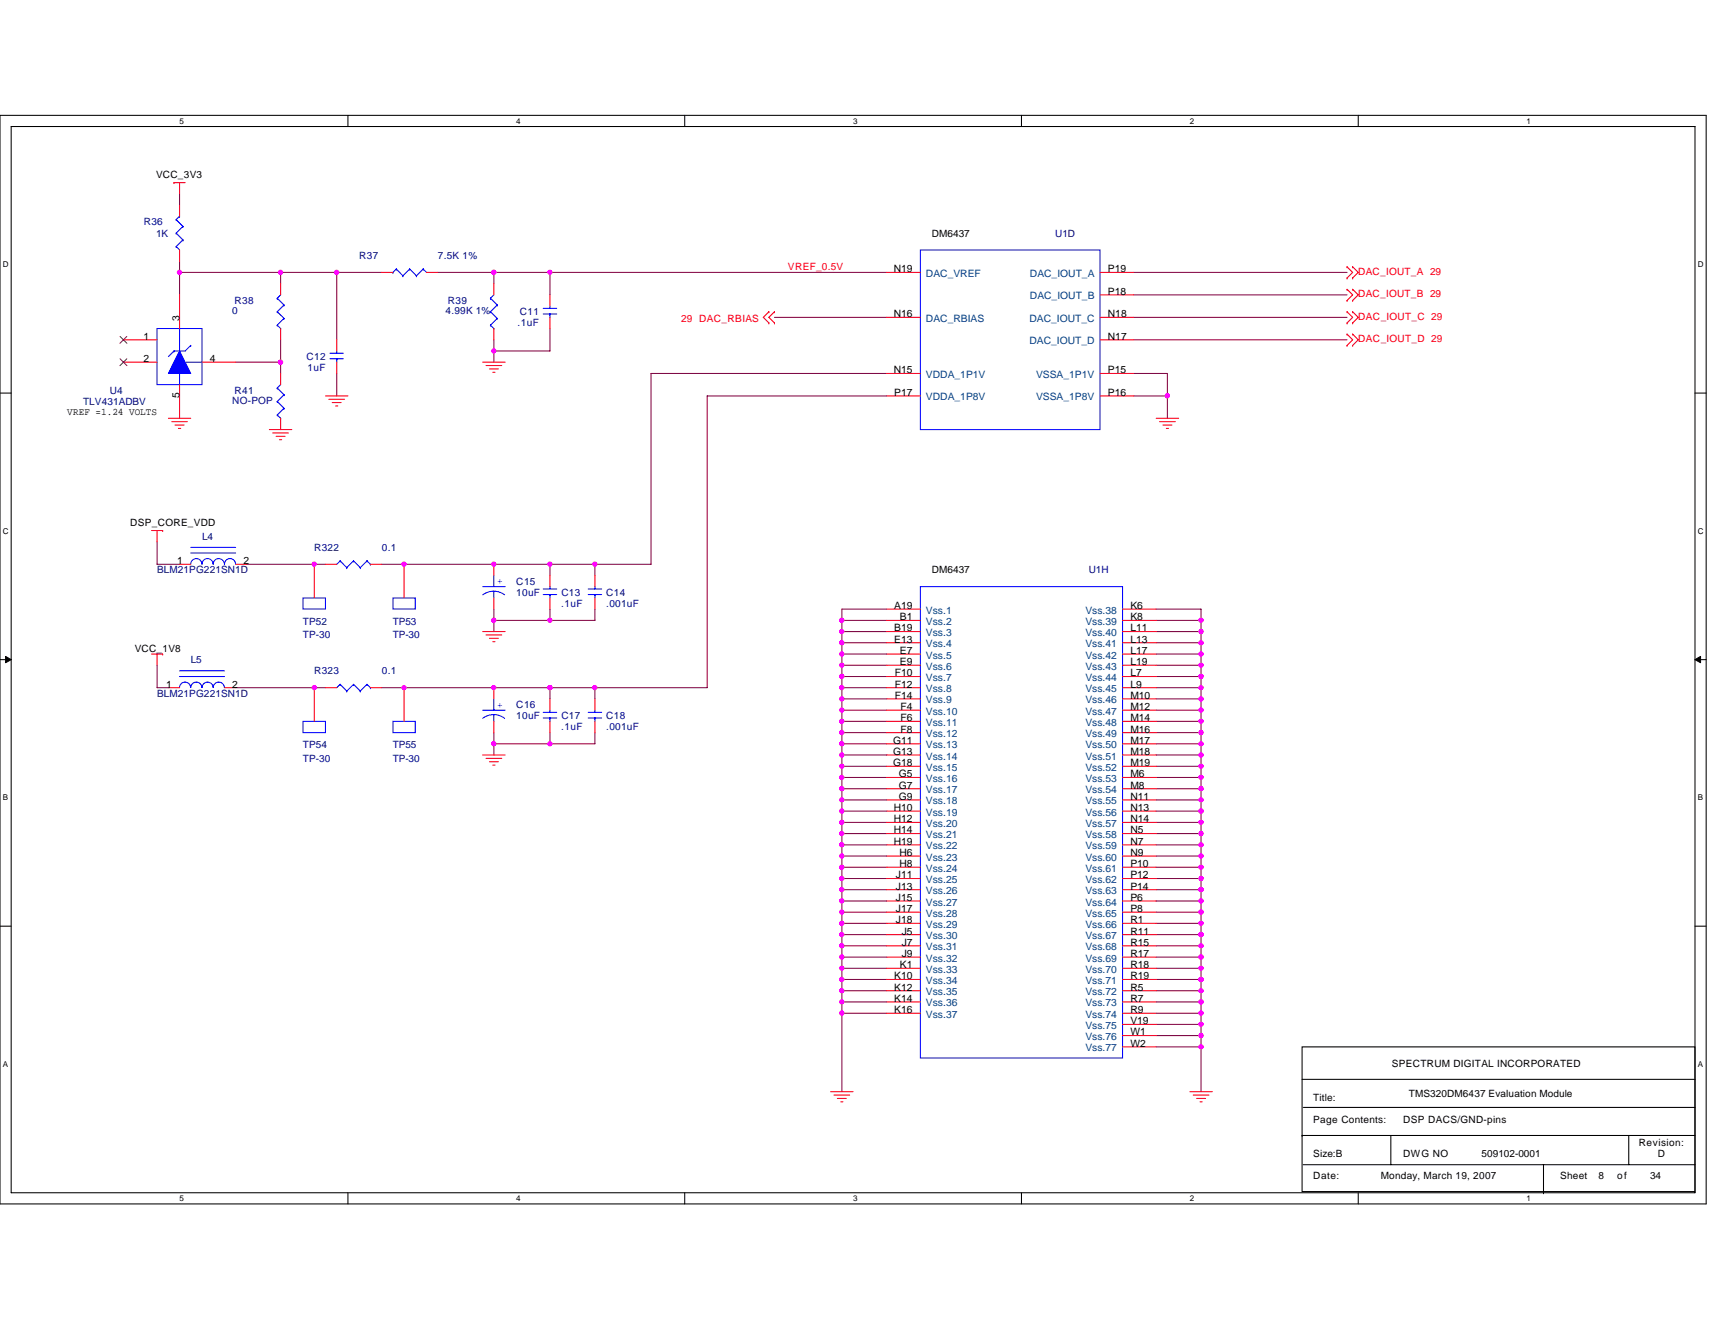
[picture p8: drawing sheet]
<svg xmlns="http://www.w3.org/2000/svg" width="279mm" height="216mm" viewBox="0 0 279 216" stroke-linecap="round" stroke-linejoin="round" font-family="sans-serif">
<path d="M0 18.8h278v177.4h-278zM1.8 20.6h274.3v173.8h-274.3z" fill="none" stroke="#000" stroke-width=".17"/>
<g fill="#fff">
<path d="M29.3 19h.7v1.4h-.7z"/>
<path d="M29.3 194.5h.7v1.5h-.7z"/>
</g>
<path d="M56.7 18.8v1.8M56.7 194.4v1.8" fill="none" stroke="#000" stroke-width=".17"/>
<g fill="#fff">
<path d="M84.1 19h.7v1.4h-.7z"/>
<path d="M84.1 194.5h.7v1.5h-.7z"/>
</g>
<path d="M111.5 18.8v1.8M111.5 194.4v1.8" fill="none" stroke="#000" stroke-width=".17"/>
<g fill="#fff">
<path d="M139 19h.7v1.4h-.7z"/>
<path d="M139 194.5h.7v1.5h-.7z"/>
</g>
<path d="M166.4 18.8v1.8M166.4 194.4v1.8" fill="none" stroke="#000" stroke-width=".17"/>
<g fill="#fff">
<path d="M193.8 19h.8v1.4h-.8z"/>
<path d="M193.8 194.5h.8v1.5h-.8z"/>
</g>
<path d="M221.3 18.8v1.8M221.3 194.4v1.8" fill="none" stroke="#000" stroke-width=".17"/>
<g fill="#fff">
<path d="M248.7 19h.7v1.4h-.7z"/>
<path d="M248.7 194.5h.7v1.5h-.7z"/>
<path d="M.5 42.3h.9v1.5h-.9z"/>
<path d="M276.6 42.3h1v1.5h-1z"/>
<path d="M.5 85.8h.9v1.4h-.9z"/>
<path d="M276.6 85.8h1v1.4h-1z"/>
</g>
<path d="M0 64.1h1.8M276.1 64.1h1.9" fill="none" stroke="#000" stroke-width=".17"/>
<g fill="#fff">
<path d="M.5 129.2h.8v1.5h-.8z"/>
<path d="M276.6 129.2h.9v1.5h-.9z"/>
</g>
<path d="M0 107.5h1.8M276.1 107.5h1.9" fill="none" stroke="#000" stroke-width=".17"/>
<path d="M.9 107l.9 .5-.9 .5zM276.1 107.5l1-.5v1z" fill="#000" stroke="#000" stroke-width=".16"/>
<g fill="#fff">
<path d="M.5 172.6h.8v1.5h-.8z"/>
<path d="M276.6 172.6h.9v1.5h-.9z"/>
</g>
<path d="M0 150.9h1.8M276.1 150.9h1.9M212.1 170.6h64v23.6h-64zM212.1 175.9h64M212.1 185h.1M212.1 185h64M212.3 189.8h63.8M212.3 180.4h63.8M226.6 185v4.8M251.5 194.4h.1M251.5 189.8v4.6M265.3 185v4.8" fill="none" stroke="#000" stroke-width=".17"/>
<g fill="none" stroke="#800040" stroke-width=".17">
<path d="M29.3 31.6v1.8M29.3 44.4v3.6M29.3 42.6v1.8h16.4v1.8M38.4 59h7.3M45.7 59v1.9M45.7 44.4h9.2M45.7 55.4v3.6M54.9 44.4v11M54.9 44.4h7.3M71.3 44.4h9.2M80.5 44.4h9.1M80.5 55.4v1.8"/>
<path d="M80.5 44.4v1.8M80.5 57.2v1.8M89.6 44.4h.1M89.6 53.5v3.7h-9.1M89.6 44.4v3.6M89.6 44.4h54.9M126.2 51.7h18.3M184.7 44.4h34.8M184.7 48h34.8M184.7 51.7h34.8M184.7 55.4h34.8M54.9 60.9v3.6"/>
<path d="M144.5 60.9h-38.4v31h-9.2M144.5 64.5h-29.3v47.6h-18.3M184.7 60.9h5.5v3.6M184.7 64.5h5.5v3.7M25.6 88.3v3.6h3.7M40.2 91.9h12.8M62.2 91.9h27.4M80.5 99.3v1.8M89.6 91.9v1.9M89.6 99.3v1.8M89.6 91.9h7.3M96.9 91.9v1.9"/>
<path d="M96.9 99.3v1.8h-7.3M144.5 99.3h-7.3v1.8M188.4 99.3h7.3v1.8M25.6 108.4v3.7h1.8M38.4 112.1h14.6M62.2 112.1h27.4M80.5 119.4v1.8M80.5 101.1h9.1M80.5 101.1v1.8M89.6 112.1v1.8M89.6 119.4v1.8M89.6 112.1h7.3"/>
<path d="M96.9 112.1v1.8M96.9 119.4v1.8h-16.4M137.2 102.9v1.8h7.3M137.2 106.6h7.3M137.2 108.4h7.3M137.2 110.2h7.3M137.2 101.1h7.3M137.2 102.9h7.3M137.2 113.9h7.3M137.2 112.1h7.3M137.2 115.7h7.3M137.2 117.5h7.3"/>
<path d="M137.2 119.4h7.3M137.2 106.6v1.8M137.2 108.4v1.8M137.2 104.7v1.9M137.2 112.1v1.8M137.2 113.9v1.8M137.2 115.7v1.8M137.2 117.5v1.9M137.2 119.4v5.5M137.2 110.2v1.9M137.2 101.1v1.8M188.4 106.6h7.3"/>
<path d="M188.4 108.4h7.3M188.4 110.2h7.3M188.4 104.7h7.3M188.4 101.1h7.3M188.4 102.9h7.3M188.4 113.9h7.3M188.4 112.1h7.3M188.4 115.7h7.3M188.4 117.5h7.3M188.4 119.4h7.3M195.7 101.1v1.8M195.7 104.7v1.9"/>
<path d="M195.7 108.4v1.8M195.7 110.2v1.9M195.7 113.9v1.8M195.7 117.5v1.9M195.7 112.1v1.8M195.7 102.9v1.8M195.7 119.4v1.8M195.7 115.7v1.8M195.7 106.6v1.8M80.5 121.2v1.8M137.2 124.9h7.3M137.2 123h7.3"/>
<path d="M137.2 121.2h7.3M137.2 128.5h.1M137.2 134h7.3M137.2 139.5h7.3M137.2 132.2h7.3M137.2 130.3h7.3M137.2 126.7h7.3M137.2 137.7h7.3M137.2 135.8h7.3M137.2 134v1.8M137.2 132.2v1.8M137.2 137.7v1.8"/>
<path d="M137.2 130.3v1.9M137.2 139.5v1.8M137.2 135.8v1.9M137.2 124.9v1.8M137.2 128.5v1.8M137.2 126.7v1.8M137.2 128.5h7.3M188.4 124.9h7.3M188.4 123h7.3M188.4 121.2h7.3M188.4 126.7h7.3M188.4 135.8h7.3"/>
<path d="M188.4 137.7h7.3M188.4 139.5h7.3M188.4 128.5h7.3M188.4 134h7.3M188.4 130.3h7.3M188.4 132.2h7.3M195.7 123v1.9M195.7 121.2v1.8M195.7 124.9v1.8M195.7 128.5v1.8M195.7 132.2v1.8M195.7 126.7v1.8"/>
<path d="M195.7 134v3.7M195.7 137.7v3.6M195.7 130.3v1.9M137.2 141.3h7.3M137.2 145h7.3M137.2 148.6h7.3M137.2 146.8h7.3M137.2 143.2h7.3M137.2 159.6h7.3M137.2 152.3h7.3M137.2 150.5h7.3M137.2 156h7.3"/>
<path d="M137.2 157.8h7.3M137.2 154.1h7.3M137.2 143.2v1.8M137.2 146.8v1.8M137.2 141.3v1.9M137.2 157.8v1.8M137.2 148.6v3.7M137.2 152.3v3.7M137.2 159.6v1.8M137.2 145v1.8M137.2 156v1.8M188.4 143.2h7.3"/>
<path d="M188.4 141.3h7.3M188.4 145h7.3M188.4 146.8h7.3M188.4 148.6h7.3M188.4 154.1h7.3M188.4 152.3h7.3M188.4 150.5h7.3M188.4 156h7.3M188.4 159.6h7.3M188.4 157.8h7.3M195.7 145v1.8M195.7 148.6v1.9"/>
<path d="M195.7 152.3v1.8M195.7 141.3v1.9M195.7 143.2v1.8M195.7 146.8v1.8M195.7 150.5v1.8M195.7 154.1v1.9M195.7 159.6v1.8M195.7 156v1.8M195.7 157.8v1.8M137.2 163.3h7.3M137.2 161.4h7.3M137.2 161.4v1.9"/>
<path d="M137.2 163.3v1.8h7.3M137.2 165.1v12.8M188.4 161.4h7.3M188.4 163.3h7.3M195.7 170.6v7.3M195.7 161.4v1.9M195.7 163.3v1.8h-7.3M195.7 165.1v1.8h-7.3M195.7 166.9v1.8h-7.3M195.7 168.7v1.9h-7.3M195.7 168.7h.1"/>
</g>
<g fill="none" stroke="#f00" stroke-width=".17">
<path d="M28.3 29.8h.1M28.3 29.8h1.9M29.3 29.8v1.8M29.3 33.4v1.8M20.1 59h5.5M20.1 55.4h5.5M29.3 40.7v1.9M29.3 48v5.5M32.9 59h5.5M45.7 46.2v1.8M45.7 53.5v1.9M54.9 55.4v1.8"/>
<path d="M54.9 59v1.9M62.2 44.4h1.8M69.5 44.4h1.8M78.6 59h3.7M79.2 59.6h2.5M80.5 46.2v1.8M80.5 53.5v1.9M89.6 48v1.9M89.6 51.7v1.8M125.3 50.8h.1M125.3 52.6h.1M125.3 50.8l-.9 .9 .9 .9"/>
<path d="M126.2 50.8h.1M126.2 52.6h.1M126.2 50.8l-.9 .9 .9 .9M144.5 44.4h5.4M144.5 51.7h5.4M179.2 44.4h5.5M179.2 55.4h5.5M179.2 48h5.5M179.2 51.7h5.5M219.5 49h.1M219.5 47.1h.1M219.5 45.3h.1"/>
<path d="M219.5 43.5h.1M219.5 56.3h.1M219.5 54.4h.1M219.5 52.6h.1M219.5 50.8h.1M219.5 47.1l.9 .9-.9 1M219.5 43.5l.9 .9-.9 .9M219.5 54.4l.9 1-.9 .9M219.5 50.8l.9 .9-.9 .9M220.4 49h.1M220.4 47.1h.1M220.4 45.3h.1"/>
<path d="M220.4 43.5h.1M220.4 56.3h.1M220.4 54.4h.1M220.4 52.6h.1M220.4 50.8h.1M220.4 47.1l.9 .9-.9 1M220.4 43.5l.9 .9-.9 .9M220.4 54.4l.9 1-.9 .9M220.4 50.8l.9 .9-.9 .9M27.4 68.2h3.7M28 68.7h2.5M28.5 69.3h1.5"/>
<path d="M29.1 69.8h.3M29.3 62.7v5.5M43.9 70h3.6M44.4 70.5h2.6M45 71.1h1.4M45.5 71.6h.4M45.7 60.9v1.8M45.7 68.2v1.8M53 64.5h3.7M53.6 65.1h2.5M54.1 65.6h1.5M54.7 66.1h.3"/>
<path d="M79.7 60.1h1.5M80.3 60.7h.3M144.5 60.9h5.4M144.5 64.5h5.4M179.2 60.9h5.5M179.2 64.5h5.5M188.4 68.2h3.6M188.9 68.7h2.6M189.5 69.3h1.4M190 69.8h.4M24.7 86.4h1.8M25.6 86.4v1.9"/>
<path d="M26.5 86.4h.1M29.3 91.9h1.8M38.4 91.9h1.8M51.2 91.9v5.5M53 91.9h1.9M60.3 91.9h1.9M65.8 91.9v5.5M80.5 91.9v1.9M80.5 97.4v1.9M89.6 93.8v1.8M89.6 97.4v1.9M96.9 93.8v1.8"/>
<path d="M96.9 97.4v1.9M144.5 99.3h5.4M182.9 99.3h5.5M24.7 106.6h1.8M25.6 106.6v1.8M26.5 106.6h.1M27.4 112.1h1.9M36.6 112.1h1.8M51.2 112.1v5.4M53 112.1h1.9M60.3 112.1h1.9M65.8 112.1v5.4"/>
<path d="M78.6 102.9h3.7M79.2 103.5h2.5M79.7 104h1.5M80.3 104.6h.3M80.5 112.1v1.8M80.5 117.5v1.9M89.6 113.9v1.8M89.6 117.5v1.9M96.9 113.9v1.8M96.9 117.5v1.9M144.5 106.6h5.4M144.5 101.1h5.4"/>
<path d="M144.5 102.9h5.4M144.5 108.4h5.4M144.5 104.7h5.4M144.5 112.1h5.4M144.5 113.9h5.4M144.5 115.7h5.4M144.5 117.5h5.4M144.5 119.4h5.4M144.5 110.2h5.4M182.9 106.6h5.5M182.9 101.1h5.5M182.9 102.9h5.5"/>
<path d="M182.9 108.4h5.5M182.9 104.7h5.5M182.9 112.1h5.5M182.9 113.9h5.5M182.9 115.7h5.5M182.9 117.5h5.5M182.9 119.4h5.5M182.9 110.2h5.5M78.6 123h3.7M79.2 123.6h2.5M79.7 124.1h1.5M80.3 124.7h.3"/>
<path d="M144.5 121.2h5.4M144.5 123h5.4M144.5 124.9h5.4M144.5 126.7h5.4M144.5 130.3h5.4M144.5 132.2h5.4M144.5 134h5.4M144.5 135.8h5.4M144.5 137.7h5.4M144.5 139.5h5.4M144.5 128.5h5.4M182.9 121.2h5.5"/>
<path d="M182.9 123h5.5M182.9 124.9h5.5M182.9 126.7h5.5M182.9 130.3h5.5M182.9 132.2h5.5M182.9 134h5.5M182.9 135.8h5.5M182.9 137.7h5.5M182.9 139.5h5.5M182.9 128.5h5.5M144.5 141.3h5.4M144.5 143.2h5.4"/>
<path d="M144.5 145h5.4M144.5 146.8h5.4M144.5 148.6h5.4M144.5 150.5h5.4M144.5 152.3h5.4M144.5 154.1h5.4M144.5 156h5.4M144.5 157.8h5.4M144.5 159.6h5.4M182.9 141.3h5.5M182.9 143.2h5.5M182.9 145h5.5"/>
<path d="M182.9 146.8h5.5M182.9 148.6h5.5M182.9 150.5h5.5M182.9 152.3h5.5M182.9 154.1h5.5M182.9 156h5.5M182.9 157.8h5.5M182.9 159.6h5.5M135.3 177.9h3.7M135.9 178.4h2.5M136.4 179h1.5M137 179.5h.3"/>
<path d="M144.5 165.1h5.4M144.5 161.4h5.4M144.5 163.3h5.4M182.9 165.1h5.5M182.9 161.4h5.5M182.9 163.3h5.5M182.9 166.9h5.5M182.9 168.7h5.5M182.9 170.6h5.5M193.8 177.9h3.7M194.4 178.4h2.6M194.9 179h1.5"/>
<path d="M195.5 179.5h.4"/>
</g>
<g fill="none" stroke="#00f" stroke-width=".17">
<path d="M28.7 38h.1M28.7 35.8h.1M28.7 38l1.1 1.1M28.7 35.8l1.1 1.1M29.3 35.2h.1M29.3 35.2l-.6 .6M29.8 39.1h.1M29.8 36.9h.1M29.8 39.1l-1.1 1.1M29.8 36.9l-1.1 1.1M25.6 53.5h7.3v9.2h-7.3zM28.3 57.2h.1"/>
<path d="M28.3 57.2l-.9 .9M28.7 40.2h.1M28.7 40.2l.6 .5M29.3 53.5v5.5M30.4 59h2.5M31.1 56.3l-.9 .9h-1.9M31.1 56.3h.1M45.2 48.6h.1M45.2 50.8h.1M45.2 53h.1M45.2 48.6l1.1 1.1M45.2 50.8l1.1 1.1"/>
<path d="M45.2 53l.5 .5M45.7 53.5h.1M45.7 48l-.5 .6M46.3 49.7h.1M46.3 51.9h.1M46.3 49.7l-1.1 1.1M46.3 51.9l-1.1 1.1M53.8 58.5h2.1M53.8 57.6h2.1M54.9 57.2v.4M54.9 58.5h.1M54.9 58.5v.5"/>
<path d="M64 44.4h.1M64.6 43.8h.1M64.6 43.8l1 1.1M64.6 43.8l-.6 .6M65.6 44.9h.1M66.7 43.8h.1M66.7 43.8l1.1 1.1M66.7 43.8l-1.1 1.1M67.8 44.9h.1M68.9 43.8h.1M68.9 43.8l.6 .6M68.9 43.8l-1.1 1.1"/>
<path d="M79.9 48.6h.1M79.9 50.8h.1M79.9 53h.1M79.9 48.6l1.1 1.1M79.9 50.8l1.1 1.1M79.9 53l.6 .5M80.5 53.5h.1M80.5 48l-.6 .6M81 49.7h.1M81 51.9h.1M81 49.7l-1.1 1.1M81 51.9l-1.1 1.1"/>
<path d="M88.5 51.2h2.2M88.5 50.2h2.2M89.6 49.9v.3M89.6 51.2h.1M89.6 51.2v.5M149.9 40.7h29.3v29.3h-29.3zM29.3 60.9v1.8M45.2 63.2h.1M45.2 65.4h.1M45.2 67.6h.1M45.2 63.2l1.1 1.1M45.2 65.4l1.1 1.1"/>
<path d="M45.2 67.6l.5 .6M45.7 68.2h.1M45.7 62.7l-.5 .5M46.3 64.3h.1M46.3 66.5h.1M46.3 64.3l-1.1 1.1M46.3 66.5l-1.1 1.1M31.1 90.1h7.3M31.1 89.2h7.3M31.1 91.9a.91 .91 0 0 1 .9-.9 .91 .91 0 0 1 .9 .9 .91 .91 0 0 1 .9-.9 .91 .91 0 0 1 .9 .9M34.7 91.9a.91 .91 0 0 1 .9-.9 .91 .91 0 0 1 1 .9 .91 .91 0 0 1 .9-.9 .91 .91 0 0 1 .9 .9M49.4 97.4h3.6v1.9h-3.6z"/>
<path d="M55.4 91.4h.1M55.4 91.4l-.5 .5M55.4 91.4l1.1 1.1M56.5 92.5h.1M57.6 91.4h.1M57.6 91.4l-1.1 1.1M57.6 91.4l1.1 1.1M58.7 92.5h.1M59.8 91.4h.1M59.8 91.4l-1.1 1.1M59.8 91.4l.5 .5M60.3 91.9h.1"/>
<path d="M64 97.4h3.6v1.9h-3.6zM78.6 95.6h3.7M80.4 96.3l.8 .1 1 .5M80.4 96.3l-.7 .1-1 .5M80.5 96.3v1.1M80.5 93.8v1.8M88.5 96.9h2.2M88.5 96h2.2M89.6 95.6v.4M89.6 96.9h.1M89.6 96.9v.5M95.8 96.9h2.2"/>
<path d="M95.8 96h2.2M96.9 95.6v.4M96.9 96.9h.1M96.9 96.9v.5M149.9 95.6h33v76.8h-33zM29.3 110.2h7.3M29.3 109.3h7.3M29.3 112a.9 .9 0 0 1 .9-.9 .9 .9 0 0 1 .9 .9M31.1 112a.91 .91 0 0 1 .9-.9 .91 .91 0 0 1 .9 .9 .91 .91 0 0 1 .9-.9 .91 .91 0 0 1 .9 .9M34.7 112a.91 .91 0 0 1 .9-.9 .91 .91 0 0 1 1 .9M49.4 117.5h3.6v1.9h-3.6zM55.4 111.5h.1"/>
<path d="M55.4 111.5l-.5 .6M55.4 111.5l1.1 1.1M56.5 112.6h.1M57.6 111.5h.1M57.6 111.5l-1.1 1.1M57.6 111.5l1.1 1.1M58.7 112.6h.1M59.8 111.5h.1M59.8 111.5l-1.1 1.1M59.8 111.5l.5 .6M60.3 112.1h.1M64 117.5h3.6v1.9h-3.6z"/>
<path d="M78.6 115.7h3.7M80.4 116.4l1.2 .3 .6 .4M80.4 116.4l-.7 .1-1 .5M80.5 116.4v1.1M80.5 113.9v1.8M88.5 117h2.2M88.5 116.1h2.2M89.6 115.7v.4M89.6 117h.1M89.6 117v.5M95.8 117h2.2M95.8 116.1h2.2"/>
<path d="M96.9 115.7v.4M96.9 117h.1M96.9 117v.5"/>
</g>
<path d="M29.3 57.2l1.8 3.7h-3.7z" fill-rule="evenodd" fill="#00f" stroke="#00f" stroke-width=".17"/>
<path d="M19.6 58.5l1.1 1.1M19.6 54.8l1.1 1.1M20.7 58.5l-1.2 1.1M20.7 54.8l-1.2 1.1" fill="none" stroke="#804000" stroke-width=".16"/>
<g fill="#f0f" stroke="#f0f" stroke-width=".17">
<circle cx="190.2" cy="64.5" r=".36"/>
<circle cx="89.6" cy="112" r=".35"/>
<circle cx="96.9" cy="112" r=".35"/>
<circle cx="80.4" cy="121.2" r=".35"/>
<circle cx="89.6" cy="121.2" r=".35"/>
<circle cx="96.9" cy="91.9" r=".36"/>
<circle cx="80.4" cy="101.1" r=".36"/>
<circle cx="89.6" cy="101.1" r=".36"/>
<circle cx="89.6" cy="44.4" r=".35"/>
<circle cx="80.4" cy="44.4" r=".35"/>
<circle cx="80.4" cy="57.2" r=".35"/>
<circle cx="29.2" cy="44.4" r=".35"/>
<circle cx="54.8" cy="44.4" r=".36"/>
<circle cx="45.7" cy="44.4" r=".36"/>
<circle cx="45.7" cy="59" r=".36"/>
<circle cx="89.6" cy="91.9" r=".36"/>
<circle cx="137.1" cy="104.7" r=".36"/>
<circle cx="195.7" cy="170.6" r=".36"/>
<circle cx="195.7" cy="106.6" r=".36"/>
<circle cx="195.7" cy="108.4" r=".36"/>
<circle cx="195.7" cy="110.2" r=".36"/>
<circle cx="195.7" cy="102.9" r=".36"/>
<circle cx="195.7" cy="112" r=".36"/>
<circle cx="195.7" cy="115.7" r=".36"/>
<circle cx="195.7" cy="119.4" r=".36"/>
<circle cx="195.7" cy="123" r=".36"/>
<circle cx="195.7" cy="126.7" r=".36"/>
<circle cx="195.7" cy="101.1" r=".36"/>
<circle cx="195.7" cy="104.7" r=".36"/>
<circle cx="195.7" cy="113.9" r=".36"/>
<circle cx="195.7" cy="117.5" r=".36"/>
<circle cx="195.7" cy="121.2" r=".36"/>
<circle cx="195.7" cy="124.8" r=".36"/>
<circle cx="195.7" cy="135.8" r=".36"/>
<circle cx="195.7" cy="137.6" r=".36"/>
<circle cx="195.7" cy="139.5" r=".36"/>
<circle cx="195.7" cy="128.5" r=".36"/>
<circle cx="195.7" cy="134" r=".36"/>
<circle cx="195.7" cy="132.2" r=".36"/>
<circle cx="195.7" cy="141.3" r=".36"/>
<circle cx="195.7" cy="145" r=".36"/>
<circle cx="195.7" cy="148.6" r=".36"/>
<circle cx="195.7" cy="152.3" r=".36"/>
<circle cx="195.7" cy="155.9" r=".36"/>
<circle cx="195.7" cy="130.3" r=".36"/>
<circle cx="195.7" cy="143.1" r=".36"/>
<circle cx="195.7" cy="146.8" r=".36"/>
<circle cx="195.7" cy="150.5" r=".36"/>
<circle cx="195.7" cy="154.1" r=".36"/>
<circle cx="137.1" cy="102.9" r=".36"/>
<circle cx="137.1" cy="112" r=".36"/>
<circle cx="137.1" cy="128.5" r=".36"/>
<circle cx="137.1" cy="130.3" r=".36"/>
<circle cx="137.1" cy="126.7" r=".36"/>
<circle cx="137.1" cy="137.6" r=".36"/>
<circle cx="137.1" cy="157.8" r=".36"/>
<circle cx="195.7" cy="159.6" r=".36"/>
<circle cx="195.7" cy="163.2" r=".36"/>
<circle cx="195.7" cy="157.8" r=".36"/>
<circle cx="195.7" cy="161.4" r=".36"/>
<circle cx="137.1" cy="135.8" r=".36"/>
<circle cx="137.1" cy="134" r=".36"/>
<circle cx="137.1" cy="106.6" r=".36"/>
<circle cx="137.1" cy="108.4" r=".36"/>
<circle cx="137.1" cy="113.9" r=".36"/>
<circle cx="137.1" cy="115.7" r=".36"/>
<circle cx="137.1" cy="117.5" r=".36"/>
<circle cx="137.1" cy="123" r=".36"/>
<circle cx="137.1" cy="121.2" r=".36"/>
<circle cx="137.1" cy="119.4" r=".36"/>
<circle cx="137.1" cy="132.2" r=".36"/>
<circle cx="137.1" cy="143.1" r=".36"/>
<circle cx="137.1" cy="146.8" r=".36"/>
<circle cx="137.1" cy="141.3" r=".36"/>
<circle cx="137.1" cy="150.5" r=".36"/>
<circle cx="137.1" cy="148.6" r=".36"/>
<circle cx="137.1" cy="154.1" r=".36"/>
<circle cx="137.1" cy="152.3" r=".36"/>
<circle cx="137.1" cy="159.6" r=".36"/>
<circle cx="137.1" cy="161.4" r=".36"/>
<circle cx="137.1" cy="163.2" r=".36"/>
<circle cx="137.1" cy="165.1" r=".36"/>
<circle cx="137.1" cy="139.5" r=".36"/>
<circle cx="137.1" cy="145" r=".36"/>
<circle cx="137.1" cy="155.9" r=".36"/>
<circle cx="137.1" cy="124.8" r=".36"/>
<circle cx="137.1" cy="110.2" r=".36"/>
<circle cx="137.1" cy="101.1" r=".36"/>
<circle cx="51.2" cy="91.9" r=".36"/>
<circle cx="65.8" cy="91.9" r=".36"/>
<circle cx="80.4" cy="91.9" r=".36"/>
<circle cx="51.2" cy="112" r=".35"/>
<circle cx="65.8" cy="112" r=".35"/>
<circle cx="80.4" cy="112" r=".35"/>
<circle cx="195.7" cy="165.1" r=".36"/>
<circle cx="195.7" cy="166.9" r=".36"/>
<circle cx="195.7" cy="168.7" r=".36"/>
</g>
<g font-size="1.7">
<text x="145.6" y="44.4">N19</text>
<text x="180.5" y="44.4">P19</text>
<text x="29.2" y="52.3" transform="rotate(-90 29.2 52.3)">3</text>
<text x="145.6" y="51.7">N16</text>
<text x="180.5" y="48">P18</text>
<text x="180.5" y="51.7">N18</text>
<text x="23.4" y="59">2</text>
<text x="23.4" y="55.4">1</text>
<text x="34.2" y="59">4</text>
<text x="180.5" y="55.4">N17</text>
<text x="29.2" y="64.9" transform="rotate(-90 29.2 64.9)">5</text>
<text x="145.6" y="60.8">N15</text>
<text x="145.7" y="64.5">P17</text>
<text x="180.5" y="60.8">P15</text>
<text x="180.5" y="64.5">P16</text>
<text x="28.9" y="91.9">1</text>
<text x="39.7" y="91.9">2</text>
<text x="145.7" y="99.2">A19</text>
<text x="146.6" y="101.1">B1</text>
<text x="184.1" y="99.2">K6</text>
<text x="184.1" y="101.1">K8</text>
<text x="145.7" y="102.9">B19</text>
<text x="145.7" y="104.7">E13</text>
<text x="146.6" y="106.6">E7</text>
<text x="184.1" y="102.9">L11</text>
<text x="184.1" y="104.7">L13</text>
<text x="184.1" y="106.6">L17</text>
<text x="27.1" y="112">1</text>
<text x="37.8" y="112">2</text>
<text x="145.8" y="112">F12</text>
<text x="145.8" y="113.9">F14</text>
<text x="145.8" y="110.2">F10</text>
<text x="146.6" y="108.4">E9</text>
<text x="184.1" y="108.4">L19</text>
<text x="184.1" y="110.2">L7</text>
<text x="184.1" y="112">L9</text>
<text x="184.1" y="113.9">M10</text>
<text x="146.7" y="115.7">F4</text>
<text x="146.7" y="117.5">F6</text>
<text x="146.7" y="119.4">F8</text>
<text x="184.1" y="115.7">M12</text>
<text x="184.1" y="117.5">M14</text>
<text x="184.1" y="119.4">M16</text>
<text x="145.5" y="121.2">G11</text>
<text x="145.5" y="123">G13</text>
<text x="145.5" y="124.8">G18</text>
<text x="184.1" y="121.2">M17</text>
<text x="184.1" y="123">M18</text>
<text x="184.1" y="124.8">M19</text>
<text x="146.4" y="126.7">G5</text>
<text x="146.4" y="130.3">G9</text>
<text x="146.4" y="128.5">G7</text>
<text x="184.1" y="126.7">M6</text>
<text x="184.1" y="128.5">M8</text>
<text x="184.1" y="130.3">N11</text>
<text x="145.6" y="132.1">H10</text>
<text x="145.6" y="134">H12</text>
<text x="145.6" y="135.8">H14</text>
<text x="145.6" y="137.6">H19</text>
<text x="184.1" y="132.1">N13</text>
<text x="184.1" y="134">N14</text>
<text x="184.1" y="135.8">N5</text>
<text x="184.1" y="137.6">N7</text>
<text x="146" y="143.1">J11</text>
<text x="146.5" y="139.5">H6</text>
<text x="146.5" y="141.3">H8</text>
<text x="184.1" y="139.5">N9</text>
<text x="184.1" y="141.3">P10</text>
<text x="184.1" y="143.1">P12</text>
<text x="146" y="144.9">J13</text>
<text x="146" y="146.8">J15</text>
<text x="146" y="148.6">J17</text>
<text x="184.1" y="144.9">P14</text>
<text x="184.1" y="146.8">P6</text>
<text x="184.1" y="148.6">P8</text>
<text x="146" y="150.4">J18</text>
<text x="146.9" y="152.3">J5</text>
<text x="146.9" y="154.1">J7</text>
<text x="146.9" y="155.9">J9</text>
<text x="184.1" y="150.4">R1</text>
<text x="184.1" y="152.3">R11</text>
<text x="184.1" y="154.1">R15</text>
<text x="184.1" y="155.9">R17</text>
<text x="145.7" y="159.6">K10</text>
<text x="145.7" y="161.4">K12</text>
<text x="146.6" y="157.8">K1</text>
<text x="184.1" y="157.8">R18</text>
<text x="184.1" y="159.6">R19</text>
<text x="184.1" y="161.4">R5</text>
<text x="145.7" y="165.1">K16</text>
<text x="145.7" y="163.2">K14</text>
<text x="184.1" y="163.2">R7</text>
<text x="184.1" y="165.1">R9</text>
<text x="184.1" y="166.9">V19</text>
<text x="184.1" y="168.7">W1</text>
<text x="184.1" y="170.6">W2</text>
</g>
<g font-size="1.7" fill="#004080">
<text x="150.9" y="45.1">DAC_VREF</text>
<text x="167.8" y="45.1">DAC_IOUT_A</text>
<text x="150.9" y="52.5">DAC_RBIAS</text>
<text x="167.7" y="52.5">DAC_IOUT_C</text>
<text x="167.8" y="48.8">DAC_IOUT_B</text>
<text x="167.7" y="56.1">DAC_IOUT_D</text>
<text x="150.9" y="61.6">VDDA_1P1V</text>
<text x="150.9" y="65.3">VDDA_1P8V</text>
<text x="168.8" y="61.6">VSSA_1P1V</text>
<text x="168.8" y="65.3">VSSA_1P8V</text>
<text x="150.9" y="100">Vss.1</text>
<text x="150.9" y="101.8">Vss.2</text>
<text x="176.8" y="100">Vss.38</text>
<text x="176.8" y="101.8">Vss.39</text>
<text x="150.9" y="103.7">Vss.3</text>
<text x="150.9" y="105.5">Vss.4</text>
<text x="150.9" y="107.3">Vss.5</text>
<text x="176.8" y="103.7">Vss.40</text>
<text x="176.8" y="105.5">Vss.41</text>
<text x="176.8" y="107.3">Vss.42</text>
<text x="150.9" y="109.1">Vss.6</text>
<text x="150.9" y="112.8">Vss.8</text>
<text x="150.9" y="111">Vss.7</text>
<text x="176.8" y="109.1">Vss.43</text>
<text x="176.8" y="111">Vss.44</text>
<text x="176.8" y="112.8">Vss.45</text>
<text x="150.9" y="114.6">Vss.9</text>
<text x="150.9" y="116.5">Vss.10</text>
<text x="150.9" y="118.3">Vss.11</text>
<text x="176.8" y="114.6">Vss.46</text>
<text x="176.8" y="116.5">Vss.47</text>
<text x="176.8" y="118.3">Vss.48</text>
<text x="150.9" y="120.1">Vss.12</text>
<text x="150.9" y="121.9">Vss.13</text>
<text x="150.9" y="123.8">Vss.14</text>
<text x="150.9" y="125.6">Vss.15</text>
<text x="176.8" y="120.1">Vss.49</text>
<text x="176.8" y="121.9">Vss.50</text>
<text x="176.8" y="123.8">Vss.51</text>
<text x="176.8" y="125.6">Vss.52</text>
<text x="150.9" y="127.4">Vss.16</text>
<text x="150.9" y="131.1">Vss.18</text>
<text x="150.9" y="129.3">Vss.17</text>
<text x="176.8" y="127.4">Vss.53</text>
<text x="176.8" y="129.3">Vss.54</text>
<text x="176.8" y="131.1">Vss.55</text>
<text x="150.9" y="132.9">Vss.19</text>
<text x="150.9" y="134.7">Vss.20</text>
<text x="150.9" y="136.6">Vss.21</text>
<text x="176.8" y="132.9">Vss.56</text>
<text x="176.8" y="134.7">Vss.57</text>
<text x="176.8" y="136.6">Vss.58</text>
<text x="150.9" y="138.4">Vss.22</text>
<text x="150.9" y="140.2">Vss.23</text>
<text x="150.9" y="142">Vss.24</text>
<text x="150.9" y="143.9">Vss.25</text>
<text x="176.8" y="138.4">Vss.59</text>
<text x="176.8" y="140.2">Vss.60</text>
<text x="176.8" y="142">Vss.61</text>
<text x="176.8" y="143.9">Vss.62</text>
<text x="150.9" y="145.7">Vss.26</text>
<text x="150.9" y="147.6">Vss.27</text>
<text x="150.9" y="149.4">Vss.28</text>
<text x="176.8" y="145.7">Vss.63</text>
<text x="176.8" y="147.6">Vss.64</text>
<text x="176.8" y="149.4">Vss.65</text>
<text x="150.9" y="151.2">Vss.29</text>
<text x="150.9" y="153">Vss.30</text>
<text x="150.9" y="154.9">Vss.31</text>
<text x="176.8" y="151.2">Vss.66</text>
<text x="176.8" y="153">Vss.67</text>
<text x="176.8" y="154.9">Vss.68</text>
<text x="150.9" y="156.7">Vss.32</text>
<text x="150.9" y="158.5">Vss.33</text>
<text x="150.9" y="160.3">Vss.34</text>
<text x="176.8" y="156.7">Vss.69</text>
<text x="176.8" y="158.5">Vss.70</text>
<text x="176.8" y="160.3">Vss.71</text>
<text x="150.9" y="165.8">Vss.37</text>
<text x="150.9" y="162.2">Vss.35</text>
<text x="150.9" y="164">Vss.36</text>
<text x="176.8" y="162.2">Vss.72</text>
<text x="176.8" y="164">Vss.73</text>
<text x="176.8" y="165.8">Vss.74</text>
<text x="176.8" y="167.7">Vss.75</text>
<text x="176.8" y="169.5">Vss.76</text>
<text x="176.8" y="171.3">Vss.77</text>
</g>
<g font-size="1.6">
<text x="25.4" y="29">VCC_3V3</text>
<text x="151.8" y="38.6">DM6437</text>
<text x="11" y="67.6">VREF =1.24 VOLTS</text>
<text x="21.2" y="85.7">DSP_CORE_VDD</text>
<text x="151.8" y="93.4">DM6437</text>
<text x="21.9" y="106.2">VCC_1V8</text>
<text x="226.8" y="173.9">SPECTRUM DIGITAL INCORPORATED</text>
<text x="214" y="179.4">Title:</text>
<text x="229.5" y="178.8">TMS320DM6437 Evaluation Module</text>
<text x="214" y="183">Page Contents:</text>
<text x="228.6" y="183">DSP DACS/GND-pins</text>
<text x="214" y="188.5">Size:B</text>
<text x="228.6" y="188.5">DWG NO</text>
<text x="241.4" y="188.5">509102-0001</text>
<text x="267" y="186.7">Revision:</text>
<text x="270.1" y="188.5">D</text>
<text x="214" y="192.2">Date:</text>
<text x="224.9" y="192.2">Monday, March 19, 2007</text>
<text x="254.2" y="192.2">Sheet</text>
<text x="260.4" y="192.2">8</text>
<text x="263.5" y="192.2">of</text>
<text x="268.8" y="192.2">34</text>
</g>
<g font-size="1.6" fill="#000080">
<text x="23.4" y="36.7">R36</text>
<text x="25.4" y="38.6">1K</text>
<text x="171.9" y="38.6">U1D</text>
<text x="58.5" y="42.2">R37</text>
<text x="71.3" y="42.2">7.5K 1%</text>
<text x="37.8" y="51.2">0</text>
<text x="38.2" y="49.5">R38</text>
<text x="72.6" y="51.2">4.99K 1%</text>
<text x="73" y="49.5">R39</text>
<text x="84.3" y="53.2">.1uF</text>
<text x="84.7" y="51.4">C11</text>
<text x="49.9" y="58.7">C12</text>
<text x="13.5" y="66">TLV431ADBV</text>
<text x="17.9" y="64.2">U4</text>
<text x="37.8" y="65.8">NO-POP</text>
<text x="38.2" y="64.2">R41</text>
<text x="50.1" y="60.5">1uF</text>
<text x="32.9" y="87.9">L4</text>
<text x="51.2" y="89.8">R322</text>
<text x="62.2" y="89.8">0.1</text>
<text x="25.6" y="93.4">BLM21PG221SN1D</text>
<text x="84.1" y="95.2">C15</text>
<text x="177.4" y="93.4">U1H</text>
<text x="49.4" y="101.8">TP52</text>
<text x="64" y="101.8">TP53</text>
<text x="84.1" y="97.1">10uF</text>
<text x="91.4" y="98.9">.1uF</text>
<text x="91.5" y="97.1">C13</text>
<text x="98.7" y="97.1">C14</text>
<text x="98.7" y="98.9">.001uF</text>
<text x="49.4" y="104">TP-30</text>
<text x="64" y="104">TP-30</text>
<text x="25.6" y="113.5">BLM21PG221SN1D</text>
<text x="31.1" y="108.1">L5</text>
<text x="51.2" y="109.9">R323</text>
<text x="62.2" y="109.9">0.1</text>
<text x="84.1" y="115.4">C16</text>
<text x="84.1" y="117.2">10uF</text>
<text x="91.4" y="119">.1uF</text>
<text x="91.5" y="117.2">C17</text>
<text x="98.7" y="117.2">C18</text>
<text x="98.7" y="119">.001uF</text>
<text x="49.4" y="121.9">TP54</text>
<text x="49.4" y="124.1">TP-30</text>
<text x="64" y="121.9">TP55</text>
<text x="64" y="124.1">TP-30</text>
</g>
<g font-size="1.6" fill="#f00">
<text x="128.4" y="44">VREF_0.5V</text>
<text x="221.3" y="44.8">DAC_IOUT_A 29</text>
<text x="111" y="52.5">29 DAC_RBIAS</text>
<text x="221.3" y="48.4">DAC_IOUT_B 29</text>
<text x="221.3" y="52.1">DAC_IOUT_C 29</text>
<text x="221.3" y="55.8">DAC_IOUT_D 29</text>
</g>
<g font-size="1.6" fill="#00f">
<text x="81" y="95.2">+</text>
<text x="81" y="115.3">+</text>
</g>
<g font-size="1.3">
<text x="29.3" y="20.2">5</text>
<text x="84.1" y="20.2">4</text>
<text x="139" y="20.2">3</text>
<text x="193.8" y="20.2">2</text>
<text x="248.7" y="20.2">1</text>
<text x=".5" y="43.5">D</text>
<text x="276.6" y="43.5">D</text>
<text x=".5" y="87">C</text>
<text x="276.6" y="87">C</text>
<text x=".5" y="130.4">B</text>
<text x="276.6" y="130.4">B</text>
<text x=".5" y="173.8">A</text>
<text x="276.6" y="173.8">A</text>
<text x="29.3" y="195.7">5</text>
<text x="84.1" y="195.7">4</text>
<text x="139" y="195.7">3</text>
<text x="193.8" y="195.7">2</text>
<text x="248.7" y="195.7">1</text>
</g>
</svg>
